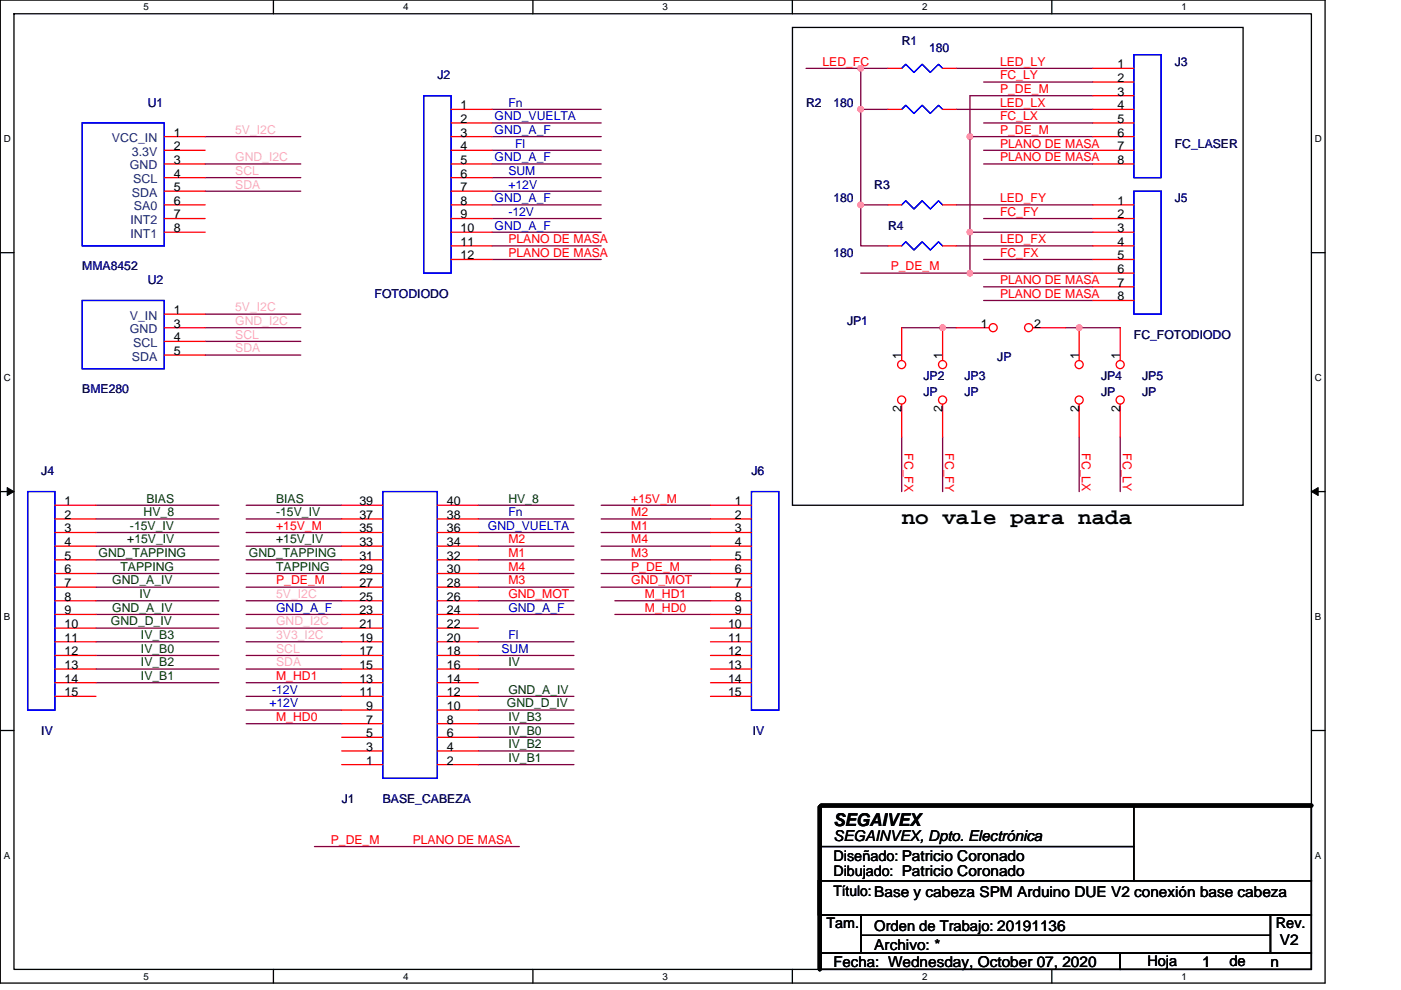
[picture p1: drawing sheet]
<svg xmlns="http://www.w3.org/2000/svg" width="297mm" height="210mm" viewBox="0 0 297 210" stroke-linecap="round" stroke-linejoin="round" font-family="sans-serif">
<path d="M.1 0h280.8v208.5h-280.8zM3 2.9h275v202.7h-275z" fill="none" stroke="#000" stroke-width=".28"/>
<g fill="#fff">
<path d="M30.5 .3h1.1v2.3h-1.1z"/>
<path d="M30.5 205.9h1.1v2.3h-1.1z"/>
</g>
<path d="M58 0v2.9M58 205.6v2.9" fill="none" stroke="#000" stroke-width=".28"/>
<g fill="#fff">
<path d="M85.5 .3h1.1v2.3h-1.1z"/>
<path d="M85.5 205.9h1.1v2.3h-1.1z"/>
</g>
<path d="M113 0v2.9M113 205.6v2.9" fill="none" stroke="#000" stroke-width=".28"/>
<g fill="#fff">
<path d="M140.5 .3h1.1v2.3h-1.1z"/>
<path d="M140.5 205.9h1.1v2.3h-1.1z"/>
</g>
<path d="M168 0v2.9M168 205.6v2.9" fill="none" stroke="#000" stroke-width=".28"/>
<g fill="#fff">
<path d="M195.5 .3h1.2v2.3h-1.2z"/>
<path d="M195.5 205.9h1.2v2.3h-1.2z"/>
</g>
<path d="M223 0v2.9M223 205.6v2.9" fill="none" stroke="#000" stroke-width=".28"/>
<g fill="#fff">
<path d="M250.5 .3h1.2v2.3h-1.2z"/>
<path d="M250.5 205.9h1.2v2.3h-1.2z"/>
<path d="M.8 28.3h1.5v2.3h-1.5z"/>
<path d="M278.8 28.3h1.5v2.3h-1.5z"/>
<path d="M.8 78.9h1.5v2.3h-1.5z"/>
<path d="M278.8 78.9h1.5v2.3h-1.5z"/>
</g>
<path d="M.1 53.6h2.9M278 53.6h2.9" fill="none" stroke="#000" stroke-width=".28"/>
<g fill="#fff">
<path d="M.8 129.6h1.4v2.3h-1.4z"/>
<path d="M278.8 129.6h1.4v2.3h-1.4z"/>
</g>
<path d="M.1 104.3h2.9M278 104.3h2.9" fill="none" stroke="#000" stroke-width=".28"/>
<path d="M1.5 103.4l1.5 .9-1.5 .8zM278 104.3l1.5-.9v1.7z" fill="#000" stroke="#000" stroke-width=".21"/>
<g fill="#fff">
<path d="M.8 180.3h1.4v2.3h-1.4z"/>
<path d="M278.8 180.3h1.4v2.3h-1.4z"/>
</g>
<g fill="none" stroke="#000" stroke-width=".28">
<path d="M168 5.8h95.6v101.4h-95.6zM.1 154.9h2.9M278 154.9h2.9M173.8 170.9h104.2v15.9h-104.2zM173.8 179.6h66.6M240.4 170.9v15.9M173.5 186.8h104.5v7.2h-104.5zM173.8 194h8.7v8.1h-8.7zM182.5 194h86.9v8.1h-86.9zM182.5 198.4h86.9M269.4 194h8.6v8.1h-8.6zM173.8 202.1h63.7v3.5h-63.7z"/>
<path d="M237.5 202.1h40.5v3.5h-40.5z"/>
</g>
<g fill="none" stroke="#800040" stroke-width=".28">
<path d="M170.9 14.5h11.6M182.5 14.5h5.8M182.5 14.5v8.7h5.8M202.8 14.5h28.9M208.6 17.4h23.1M43.5 34.8h20.3M43.5 37.7h20.3M43.5 29h20.3M104.3 37.7h23.2M104.3 26.1h23.2M104.3 23.2h23.2M104.3 29h23.2"/>
<path d="M104.3 31.9h23.2M104.3 34.8h23.2M182.5 23.2v20.3M202.8 23.2h28.9M205.7 29h26M205.7 29v20.3M208.6 26.1h23.1M208.6 31.9h23.1M208.6 34.8h23.1M231.7 20.3h-26v8.7M43.5 40.6h20.3M104.3 52.2h23.2"/>
<path d="M104.3 43.5h23.2M104.3 46.4h23.2M104.3 40.6h23.2M104.3 49.3h23.2M104.3 55h23.2M182.5 43.5v8.7h5.8M182.5 43.5h5.8M182.5 57.9h23.2M202.8 52.2h28.9M202.8 43.5h28.9M205.7 49.3h26M205.7 57.9h26"/>
<path d="M205.7 49.3v8.6M208.6 55h23.1M208.6 46.4h23.1M43.5 69.5h20.3M43.5 72.4h20.3M43.5 75.3h20.3M43.5 66.6h20.3M191.2 69.5h11.6M208.6 60.8h23.1M208.6 63.7h23.1M225.9 69.5h11.6M191.2 92.7v11.6"/>
<path d="M199.9 92.7v11.6M228.8 92.7v11.6M237.5 92.7v11.6M20.3 107.2h26.1M20.3 115.8h26.1M20.3 112.9h26.1M20.3 118.7h26.1M20.3 110.1h26.1M52.2 107.2h20.3M52.2 110.1h20.3M52.2 115.8h20.3M52.2 112.9h20.3"/>
<path d="M52.2 118.7h20.3M101.4 107.2h20.3M101.4 110.1h20.3M101.4 112.9h20.3M101.4 115.8h20.3M101.4 118.7h20.3M127.5 110.1h23.1M127.5 118.7h23.1M127.5 112.9h23.1M127.5 115.8h23.1M127.5 107.2h23.1M20.3 130.3h26.1"/>
<path d="M20.3 136.1h26.1M20.3 139h26.1M20.3 133.2h26.1M20.3 127.4h26.1M20.3 124.5h26.1M20.3 121.6h26.1M52.2 121.6h20.3M52.2 124.5h20.3M52.2 127.4h20.3M52.2 130.3h20.3M52.2 136.1h20.3M52.2 133.2h20.3"/>
<path d="M52.2 139h20.3M101.4 121.6h20.3M101.4 124.5h20.3M101.4 127.4h20.3M101.4 130.3h20.3M101.4 136.1h20.3M101.4 139h20.3M127.5 121.6h23.1M127.5 124.5h23.1M130.4 127.4h20.2M130.4 130.3h20.2M20.3 144.8h26.1"/>
<path d="M20.3 141.9h26.1M52.2 147.7h20.3M52.2 150.6h20.3M52.2 153.5h20.3M52.2 144.8h20.3M52.2 141.9h20.3M101.4 147.7h20.3M101.4 150.6h20.3M101.4 153.5h20.3M101.4 156.4h20.3M101.4 159.3h20.3M101.4 141.9h20.3"/>
<path d="M66.7 179.6h43.4M101.4 162.2h20.3"/>
</g>
<g fill="#f0f" stroke="#f0f" stroke-width=".28">
<circle cx="205.6" cy="49.2" r=".57"/>
<circle cx="182.5" cy="14.5" r=".57"/>
<circle cx="199.9" cy="69.5" r=".57"/>
<circle cx="228.8" cy="69.5" r=".57"/>
<circle cx="205.6" cy="29" r=".57"/>
<circle cx="182.5" cy="43.5" r=".57"/>
<circle cx="182.5" cy="23.2" r=".57"/>
<circle cx="205.6" cy="57.9" r=".57"/>
</g>
<path d="M173.8 171.2v34.4M174.1 170.9h103.9" fill="none" stroke="#000" stroke-width=".87"/>
<path d="M191.2 14.5l.8-.9 1.8 1.8 1.7-1.8 1.7 1.8 1.8-1.8 .9 .9M89.8 20.3h5.8v37.6h-5.8z" fill="none" stroke="#00f" stroke-width=".28"/>
<g fill="none" stroke="#f00" stroke-width=".28">
<path d="M188.3 14.5h2.9M199.9 14.5h2.9M95.6 23.2h8.7M95.6 26.1h8.7M95.6 29h8.7M95.6 31.9h8.7M95.6 34.8h8.7M95.6 37.7h8.7M95.6 40.6h8.7M95.6 43.5h8.7M95.6 46.4h8.7M95.6 49.3h8.7"/>
<path d="M95.6 52.2h8.7M95.6 55h8.7"/>
</g>
<circle cx="228.8" cy="77.3" r=".86" fill="#fff" stroke="#f00" stroke-width=".28"/>
<path d="M228.8 69.5v7" fill="none" stroke="#f00" stroke-width=".28"/>
<circle cx="228.8" cy="84.8" r=".86" fill="#fff" stroke="#f00" stroke-width=".28"/>
<path d="M228.8 85.7v7" fill="none" stroke="#f00" stroke-width=".28"/>
<circle cx="210.6" cy="69.5" r=".86" fill="#fff" stroke="#f00" stroke-width=".28"/>
<path d="M202.8 69.5h6.9" fill="none" stroke="#f00" stroke-width=".28"/>
<circle cx="218.1" cy="69.5" r=".86" fill="#fff" stroke="#f00" stroke-width=".28"/>
<g fill="none" stroke="#f00" stroke-width=".28">
<path d="M34.8 34.8h8.7M34.8 37.7h8.7M34.8 29h8.7M34.8 31.9h8.7M34.8 40.6h8.7M34.8 43.5h8.7M34.8 46.4h8.7M34.8 49.3h8.7M231.7 43.5h8.7M231.7 46.4h8.7M231.7 49.3h8.7M231.7 52.2h8.7"/>
<path d="M231.7 55h8.7M231.7 57.9h8.7M34.8 69.5h8.7M34.8 72.4h8.7M34.8 75.3h8.7M34.8 66.6h8.7M219 69.5h6.9M231.7 60.8h8.7M231.7 63.7h8.7"/>
</g>
<path d="M17.4 26.1h17.4v26.1h-17.4zM240.4 40.6h5.8v26h-5.8zM17.4 63.7h17.4v14.5h-17.4z" fill="none" stroke="#00f" stroke-width=".28"/>
<circle cx="237.5" cy="77.3" r=".86" fill="#fff" stroke="#f00" stroke-width=".28"/>
<path d="M237.5 69.5v7" fill="none" stroke="#f00" stroke-width=".28"/>
<circle cx="237.5" cy="84.8" r=".86" fill="#fff" stroke="#f00" stroke-width=".28"/>
<g fill="none" stroke="#f00" stroke-width=".28">
<path d="M188.3 23.2h2.9M199.9 23.2h2.9M188.3 43.5h2.9M188.3 52.2h2.9M199.9 43.5h2.9M199.9 52.2h2.9M237.5 85.7v7M150.6 107.2h8.7M150.6 110.1h8.7M150.6 112.9h8.7M150.6 115.8h8.7M150.6 118.7h8.7"/>
<path d="M150.6 121.6h8.7M150.6 124.5h8.7M150.6 127.4h8.7M150.6 130.3h8.7M150.6 133.2h8.7M150.6 136.1h8.7M150.6 139h8.7M150.6 141.9h8.7M150.6 144.8h8.7M150.6 147.7h8.7"/>
</g>
<path d="M191.2 23.2l.8-.9 1.8 1.8 1.7-1.8 1.7 1.8 1.8-1.8 .9 .9M191.2 43.5l.8-.9 1.8 1.7 1.7-1.7 1.7 1.7 1.8-1.7 .9 .9M191.2 52.2l.8-.9 1.8 1.7 1.7-1.7 1.7 1.7 1.8-1.7 .9 .9M159.3 104.3h5.8v46.3h-5.8z" fill="none" stroke="#00f" stroke-width=".28"/>
<circle cx="191.2" cy="77.3" r=".86" fill="#fff" stroke="#f00" stroke-width=".28"/>
<path d="M191.2 69.5v7" fill="none" stroke="#f00" stroke-width=".28"/>
<circle cx="191.2" cy="84.8" r=".86" fill="#fff" stroke="#f00" stroke-width=".28"/>
<g fill="none" stroke="#f00" stroke-width=".28">
<path d="M191.2 85.7v7M72.5 107.2h8.6M72.5 110.1h8.6M72.5 112.9h8.6M72.5 115.8h8.6M72.5 118.7h8.6M92.7 107.2h8.7M92.7 110.1h8.7M92.7 112.9h8.7M92.7 115.8h8.7M92.7 118.7h8.7M72.5 121.6h8.6"/>
<path d="M72.5 124.5h8.6M72.5 127.4h8.6M72.5 130.3h8.6M72.5 133.2h8.6M72.5 136.1h8.6M72.5 139h8.6M92.7 121.6h8.7M92.7 124.5h8.7M92.7 127.4h8.7M92.7 130.3h8.7M92.7 133.2h8.7M92.7 136.1h8.7"/>
<path d="M92.7 139h8.7M72.5 141.9h8.6M72.5 144.8h8.6M72.5 147.7h8.6M72.5 150.6h8.6M72.5 153.5h8.6M72.5 156.4h8.6M72.5 159.3h8.6M92.7 141.9h8.7M92.7 144.8h8.7M92.7 147.7h8.7M92.7 150.6h8.7"/>
<path d="M92.7 153.5h8.7M92.7 156.4h8.7M92.7 159.3h8.7M72.5 162.2h8.6M92.7 162.2h8.7"/>
</g>
<path d="M81.1 104.3h11.6v60.8h-11.6z" fill="none" stroke="#00f" stroke-width=".28"/>
<circle cx="199.8" cy="77.3" r=".86" fill="#fff" stroke="#f00" stroke-width=".28"/>
<path d="M199.9 69.5v7" fill="none" stroke="#f00" stroke-width=".28"/>
<circle cx="199.8" cy="84.8" r=".86" fill="#fff" stroke="#f00" stroke-width=".28"/>
<g fill="none" stroke="#f00" stroke-width=".28">
<path d="M231.7 14.5h8.7M231.7 17.4h8.7M231.7 20.3h8.7M231.7 23.2h8.7M231.7 26.1h8.7M231.7 29h8.7M231.7 31.9h8.7M231.7 34.8h8.7M199.9 85.7v7M11.6 107.2h8.7M11.6 110.1h8.7M11.6 112.9h8.7"/>
<path d="M11.6 115.8h8.7M11.6 118.7h8.7M11.6 121.6h8.7M11.6 124.5h8.7M11.6 127.4h8.7M11.6 130.3h8.7M11.6 133.2h8.7M11.6 136.1h8.7M11.6 139h8.7M11.6 141.9h8.7M11.6 144.8h8.7M11.6 147.7h8.7"/>
</g>
<path d="M240.4 11.6h5.8v26.1h-5.8zM5.9 104.3h5.7v46.3h-5.7z" fill="none" stroke="#00f" stroke-width=".28"/>
<g fill="#f0f" stroke="#f0f" stroke-width=".28">
<circle cx="205.6" cy="49.2" r=".57"/>
<circle cx="182.5" cy="14.5" r=".57"/>
<circle cx="199.9" cy="69.5" r=".57"/>
<circle cx="228.8" cy="69.5" r=".57"/>
<circle cx="205.6" cy="29" r=".57"/>
<circle cx="182.5" cy="43.5" r=".57"/>
<circle cx="182.5" cy="23.2" r=".57"/>
<circle cx="205.6" cy="57.9" r=".57"/>
</g>
<text font-size="4.6" x="191.2" y="111">no vale para nada</text>
<text font-size="3.7" x="176.7" y="175.2">SEGAIVEX</text>
<g font-size="3.2">
<text x="176.7" y="178.4">SEGAINVEX, Dpto. Electrónica</text>
<text x="185.4" y="197.4">Orden de Trabajo: 20191136</text>
<text x="185.4" y="201.5">Archivo: *</text>
<text x="271.4" y="200.4">V2</text>
<text x="176.7" y="205">Fecha: Wednesday, October 07, 2020</text>
<text x="254.9" y="205">1</text>
<text x="260.7" y="205">de</text>
<text x="269.4" y="205">n</text>
</g>
<g font-size="3.1">
<text x="176.7" y="182.6">Diseñado: Patricio Coronado</text>
<text x="176.7" y="185.8">Dibujado: Patricio Coronado</text>
<text x="176.7" y="190.1">Título: Base y cabeza SPM Arduino DUE V2 conexión base cabeza</text>
<text x="175.3" y="196.8">Tam.</text>
<text x="270.5" y="196.8">Rev.</text>
<text x="243.3" y="204.9">Hoja</text>
</g>
<g font-size="2.6" fill="#000080">
<text x="191.2" y="9.6">R1</text>
<text x="197" y="11">180</text>
<text x="92.7" y="16.8">J2</text>
<text x="249.1" y="13.9">J3</text>
<text x="31.3" y="22.6">U1</text>
<text x="170.9" y="22.6">R2</text>
<text x="176.7" y="22.6">180</text>
<text x="249.1" y="31.3">FC_LASER</text>
<text x="185.4" y="40">R3</text>
<text x="176.7" y="42.9">180</text>
<text x="249.1" y="42.9">J5</text>
<text x="188.3" y="48.7">R4</text>
<text x="17.4" y="57.4">MMA8452</text>
<text x="176.7" y="54.5">180</text>
<text x="31.3" y="60.3">U2</text>
<text x="79.4" y="63.2">FOTODIODO</text>
<text x="179.6" y="69">JP1</text>
<text x="240.4" y="71.8">FC_FOTODIODO</text>
<text x="211.5" y="76.5">JP</text>
<text x="17.4" y="83.4">BME280</text>
<text x="195.8" y="80.5">JP2</text>
<text x="204.5" y="80.5">JP3</text>
<text x="233.4" y="80.5">JP4</text>
<text x="242.1" y="80.5">JP5</text>
<text x="195.8" y="84">JP</text>
<text x="204.5" y="84">JP</text>
<text x="233.4" y="84">JP</text>
<text x="242.1" y="84">JP</text>
<text x="8.8" y="100.8">J4</text>
<text x="159.3" y="100.8">J6</text>
<text x="8.8" y="155.8">IV</text>
<text x="159.6" y="155.8">IV</text>
<text x="72.5" y="170.3">J1</text>
<text x="81.1" y="170.3">BASE_CABEZA</text>
</g>
<g font-size="2.6" fill="#f00">
<text x="174.4" y="13.9">LED_FC</text>
<text x="212" y="16.8">FC_LY</text>
<text x="212" y="13.9">LED_LY</text>
<text x="212" y="22.6">LED_LX</text>
<text x="212" y="19.7">P_DE_M</text>
<text x="212" y="25.5">FC_LX</text>
<text x="212" y="28.4">P_DE_M</text>
<text x="212" y="31.3">PLANO DE MASA</text>
<text x="212" y="34.2">PLANO DE MASA</text>
<text x="212" y="45.8">FC_FY</text>
<text x="212" y="42.9">LED_FY</text>
<text x="107.8" y="51.6">PLANO DE MASA</text>
<text x="212" y="51.6">LED_FX</text>
<text x="107.8" y="54.5">PLANO DE MASA</text>
<text x="188.8" y="57.4">P_DE_M</text>
<text x="212" y="54.5">FC_FX</text>
<text x="212" y="60.3">PLANO DE MASA</text>
<text x="212" y="63.2">PLANO DE MASA</text>
<text x="191.7" y="96.2" transform="rotate(90 191.7 96.2)">FC_FX</text>
<text x="200.4" y="96.2" transform="rotate(90 200.4 96.2)">FC_FY</text>
<text x="229.4" y="96.2" transform="rotate(90 229.4 96.2)">FC_LX</text>
<text x="238.1" y="96.2" transform="rotate(90 238.1 96.2)">FC_LY</text>
<text x="133.8" y="106.6">+15V_M</text>
<text x="58.5" y="112.4">+15V_M</text>
<text x="133.8" y="109.5">M2</text>
<text x="133.8" y="112.4">M1</text>
<text x="107.8" y="115.3">M2</text>
<text x="107.8" y="118.2">M1</text>
<text x="133.8" y="118.2">M3</text>
<text x="133.8" y="115.3">M4</text>
<text x="58.5" y="124">P_DE_M</text>
<text x="107.8" y="121.1">M4</text>
<text x="107.8" y="124">M3</text>
<text x="133.8" y="121.1">P_DE_M</text>
<text x="133.8" y="124">GND_MOT</text>
<text x="107.8" y="126.9">GND_MOT</text>
<text x="136.7" y="126.9">M_HD1</text>
<text x="136.7" y="129.8">M_HD0</text>
<text x="58.5" y="144.2">M_HD1</text>
<text x="58.5" y="152.9">M_HD0</text>
<text x="70.1" y="179">P_DE_M</text>
<text x="87.5" y="179">PLANO DE MASA</text>
</g>
<g font-size="2.6">
<text x="236.9" y="14.5">1</text>
<text x="236.9" y="17.4">2</text>
<text x="97.7" y="23.2">1</text>
<text x="236.9" y="20.3">3</text>
<text x="236.9" y="23.2">4</text>
<text x="36.8" y="29">1</text>
<text x="97.7" y="26.1">2</text>
<text x="97.7" y="29">3</text>
<text x="236.9" y="26.1">5</text>
<text x="236.9" y="29">6</text>
<text x="36.8" y="31.9">2</text>
<text x="36.8" y="34.8">3</text>
<text x="97.7" y="31.9">4</text>
<text x="97.7" y="34.8">5</text>
<text x="236.9" y="31.9">7</text>
<text x="236.9" y="34.8">8</text>
<text x="36.8" y="40.5">5</text>
<text x="36.8" y="37.7">4</text>
<text x="97.7" y="37.7">6</text>
<text x="97.7" y="40.5">7</text>
<text x="36.8" y="43.4">6</text>
<text x="36.8" y="46.3">7</text>
<text x="97.7" y="43.4">8</text>
<text x="97.7" y="46.3">9</text>
<text x="236.9" y="43.4">1</text>
<text x="236.9" y="46.3">2</text>
<text x="36.8" y="49.2">8</text>
<text x="97.7" y="49.2">10</text>
<text x="97.7" y="52.1">11</text>
<text x="236.9" y="49.2">3</text>
<text x="236.9" y="52.1">4</text>
<text x="97.7" y="55">12</text>
<text x="236.9" y="55">5</text>
<text x="236.9" y="57.9">6</text>
<text x="236.9" y="60.8">7</text>
<text x="236.9" y="63.7">8</text>
<text x="36.8" y="69.5">3</text>
<text x="36.8" y="66.6">1</text>
<text x="208" y="69.5">1</text>
<text x="219.3" y="69.5">2</text>
<text x="36.8" y="75.3">5</text>
<text x="36.8" y="72.4">4</text>
<text x="191.2" y="76.2" transform="rotate(-90 191.2 76.2)">1</text>
<text x="199.8" y="76.2" transform="rotate(-90 199.8 76.2)">1</text>
<text x="228.8" y="76.2" transform="rotate(-90 228.8 76.2)">1</text>
<text x="237.5" y="76.2" transform="rotate(-90 237.5 76.2)">1</text>
<text x="191.2" y="87.5" transform="rotate(-90 191.2 87.5)">2</text>
<text x="199.8" y="87.5" transform="rotate(-90 199.8 87.5)">2</text>
<text x="228.8" y="87.5" transform="rotate(-90 228.8 87.5)">2</text>
<text x="237.5" y="87.5" transform="rotate(-90 237.5 87.5)">2</text>
<text x="13.7" y="107.1">1</text>
<text x="76.2" y="107.1">39</text>
<text x="94.8" y="107.1">40</text>
<text x="155.8" y="107.1">1</text>
<text x="13.7" y="110">2</text>
<text x="13.7" y="112.9">3</text>
<text x="76.2" y="110">37</text>
<text x="76.2" y="112.9">35</text>
<text x="94.8" y="110">38</text>
<text x="94.8" y="112.9">36</text>
<text x="155.8" y="110">2</text>
<text x="155.8" y="112.9">3</text>
<text x="13.7" y="115.8">4</text>
<text x="13.7" y="118.7">5</text>
<text x="76.2" y="115.8">33</text>
<text x="76.2" y="118.7">31</text>
<text x="94.8" y="115.8">34</text>
<text x="94.8" y="118.7">32</text>
<text x="155.8" y="115.8">4</text>
<text x="155.8" y="118.7">5</text>
<text x="13.7" y="121.6">6</text>
<text x="13.7" y="124.5">7</text>
<text x="76.2" y="121.6">29</text>
<text x="76.2" y="124.5">27</text>
<text x="94.8" y="121.6">30</text>
<text x="94.8" y="124.5">28</text>
<text x="155.8" y="121.6">6</text>
<text x="155.8" y="124.5">7</text>
<text x="13.7" y="127.4">8</text>
<text x="13.7" y="130.3">9</text>
<text x="76.2" y="127.4">25</text>
<text x="76.2" y="130.3">23</text>
<text x="94.8" y="127.4">26</text>
<text x="94.8" y="130.3">24</text>
<text x="155.8" y="127.4">8</text>
<text x="155.8" y="130.3">9</text>
<text x="13.7" y="133.2">10</text>
<text x="13.7" y="136.1">11</text>
<text x="76.2" y="133.2">21</text>
<text x="76.2" y="136.1">19</text>
<text x="94.8" y="133.2">22</text>
<text x="94.8" y="136.1">20</text>
<text x="154.4" y="133.2">10</text>
<text x="154.4" y="136.1">11</text>
<text x="13.7" y="139">12</text>
<text x="13.7" y="141.9">13</text>
<text x="76.2" y="139">17</text>
<text x="76.2" y="141.9">15</text>
<text x="94.8" y="139">18</text>
<text x="94.8" y="141.9">16</text>
<text x="154.4" y="139">12</text>
<text x="154.4" y="141.9">13</text>
<text x="13.7" y="144.8">14</text>
<text x="13.7" y="147.7">15</text>
<text x="76.2" y="144.8">13</text>
<text x="76.2" y="147.7">11</text>
<text x="94.8" y="144.8">14</text>
<text x="94.8" y="147.7">12</text>
<text x="154.4" y="144.8">14</text>
<text x="154.4" y="147.7">15</text>
<text x="77.7" y="150.6">9</text>
<text x="77.7" y="153.5">7</text>
<text x="94.8" y="150.6">10</text>
<text x="94.8" y="153.5">8</text>
<text x="77.7" y="156.4">5</text>
<text x="77.7" y="159.3">3</text>
<text x="94.8" y="156.4">6</text>
<text x="94.8" y="159.3">4</text>
<text x="77.7" y="162.2">1</text>
<text x="94.8" y="162.2">2</text>
</g>
<g font-size="2.6" fill="#00f">
<text x="107.8" y="22.6">Fn</text>
<text x="104.9" y="25.5">GND_VUELTA</text>
<text x="104.9" y="28.4">GND_A_F</text>
<text x="104.9" y="34.2">GND_A_F</text>
<text x="109.2" y="31.3">Fl</text>
<text x="107.8" y="37.1">SUM</text>
<text x="107.8" y="40">+12V</text>
<text x="104.9" y="42.9">GND_A_F</text>
<text x="107.8" y="45.8">-12V</text>
<text x="104.9" y="48.7">GND_A_F</text>
<text x="103.4" y="112.4">GND_VUELTA</text>
<text x="107.8" y="109.5">Fn</text>
<text x="58.5" y="129.8">GND_A_F</text>
<text x="107.8" y="129.8">GND_A_F</text>
<text x="107.8" y="135.6">Fl</text>
<text x="106.3" y="138.5">SUM</text>
<text x="57.7" y="147.1">-12V</text>
<text x="57.1" y="150">+12V</text>
</g>
<g font-size="2.6" fill="#ff80ff">
<text x="49.9" y="28.4">5V_I2C</text>
<text x="49.9" y="34.2">GND_I2C</text>
<text x="49.9" y="37.1">SCL</text>
<text x="49.9" y="40">SDA</text>
<text x="49.9" y="68.9">GND_I2C</text>
<text x="49.9" y="71.8">SCL</text>
<text x="49.9" y="66.1">5V_I2C</text>
<text x="49.9" y="74.7">SDA</text>
<text x="58.5" y="126.9">5V_I2C</text>
<text x="58.5" y="135.6">3V3_I2C</text>
<text x="58.5" y="132.7">GND_I2C</text>
<text x="58.5" y="138.5">SCL</text>
<text x="58.5" y="141.3">SDA</text>
</g>
<g font-size="2.6" fill="#004080">
<text x="23.7" y="30.1">VCC_IN</text>
<text x="27.5" y="35.9">GND</text>
<text x="28" y="33">3.3V</text>
<text x="28" y="41.7">SDA</text>
<text x="28.3" y="38.8">SCL</text>
<text x="27.7" y="47.5">INT2</text>
<text x="28.4" y="44.6">SA0</text>
<text x="27.7" y="50.4">INT1</text>
<text x="27.5" y="70.7">GND</text>
<text x="27.5" y="67.8">V_IN</text>
<text x="28" y="76.5">SDA</text>
<text x="28.3" y="73.6">SCL</text>
</g>
<g font-size="2.6" fill="#004000">
<text x="31" y="106.6">BIAS</text>
<text x="58.5" y="106.6">BIAS</text>
<text x="107.8" y="106.6">HV_8</text>
<text x="27.6" y="112.4">-15V_IV</text>
<text x="30.5" y="109.5">HV_8</text>
<text x="58.5" y="109.5">-15V_IV</text>
<text x="20.9" y="118.2">GND_TAPPING</text>
<text x="27" y="115.3">+15V_IV</text>
<text x="52.8" y="118.2">GND_TAPPING</text>
<text x="58.5" y="115.3">+15V_IV</text>
<text x="23.8" y="124">GND_A_IV</text>
<text x="25.5" y="121.1">TAPPING</text>
<text x="58.5" y="121.1">TAPPING</text>
<text x="23.8" y="129.8">GND_A_IV</text>
<text x="29.6" y="126.9">IV</text>
<text x="23.5" y="132.7">GND_D_IV</text>
<text x="29.9" y="135.6">IV_B3</text>
<text x="29.9" y="138.5">IV_B0</text>
<text x="29.9" y="141.3">IV_B2</text>
<text x="107.8" y="141.3">IV</text>
<text x="29.9" y="144.2">IV_B1</text>
<text x="107.8" y="147.1">GND_A_IV</text>
<text x="107.5" y="150">GND_D_IV</text>
<text x="107.8" y="152.9">IV_B3</text>
<text x="107.8" y="155.8">IV_B0</text>
<text x="107.8" y="158.7">IV_B2</text>
<text x="107.8" y="161.6">IV_B1</text>
</g>
<g font-size="2.1">
<text x="30.5" y="2.2">5</text>
<text x="85.5" y="2.2">4</text>
<text x="140.5" y="2.2">3</text>
<text x="195.5" y="2.2">2</text>
<text x="250.5" y="2.2">1</text>
<text x=".8" y="30.1">D</text>
<text x="278.8" y="30.1">D</text>
<text x=".8" y="80.8">C</text>
<text x="278.8" y="80.8">C</text>
<text x=".8" y="131.4">B</text>
<text x="278.8" y="131.4">B</text>
<text x=".8" y="182.1">A</text>
<text x="278.8" y="182.1">A</text>
<text x="30.5" y="207.8">5</text>
<text x="85.5" y="207.8">4</text>
<text x="140.5" y="207.8">3</text>
<text x="195.5" y="207.8">2</text>
<text x="250.5" y="207.8">1</text>
</g>
</svg>
